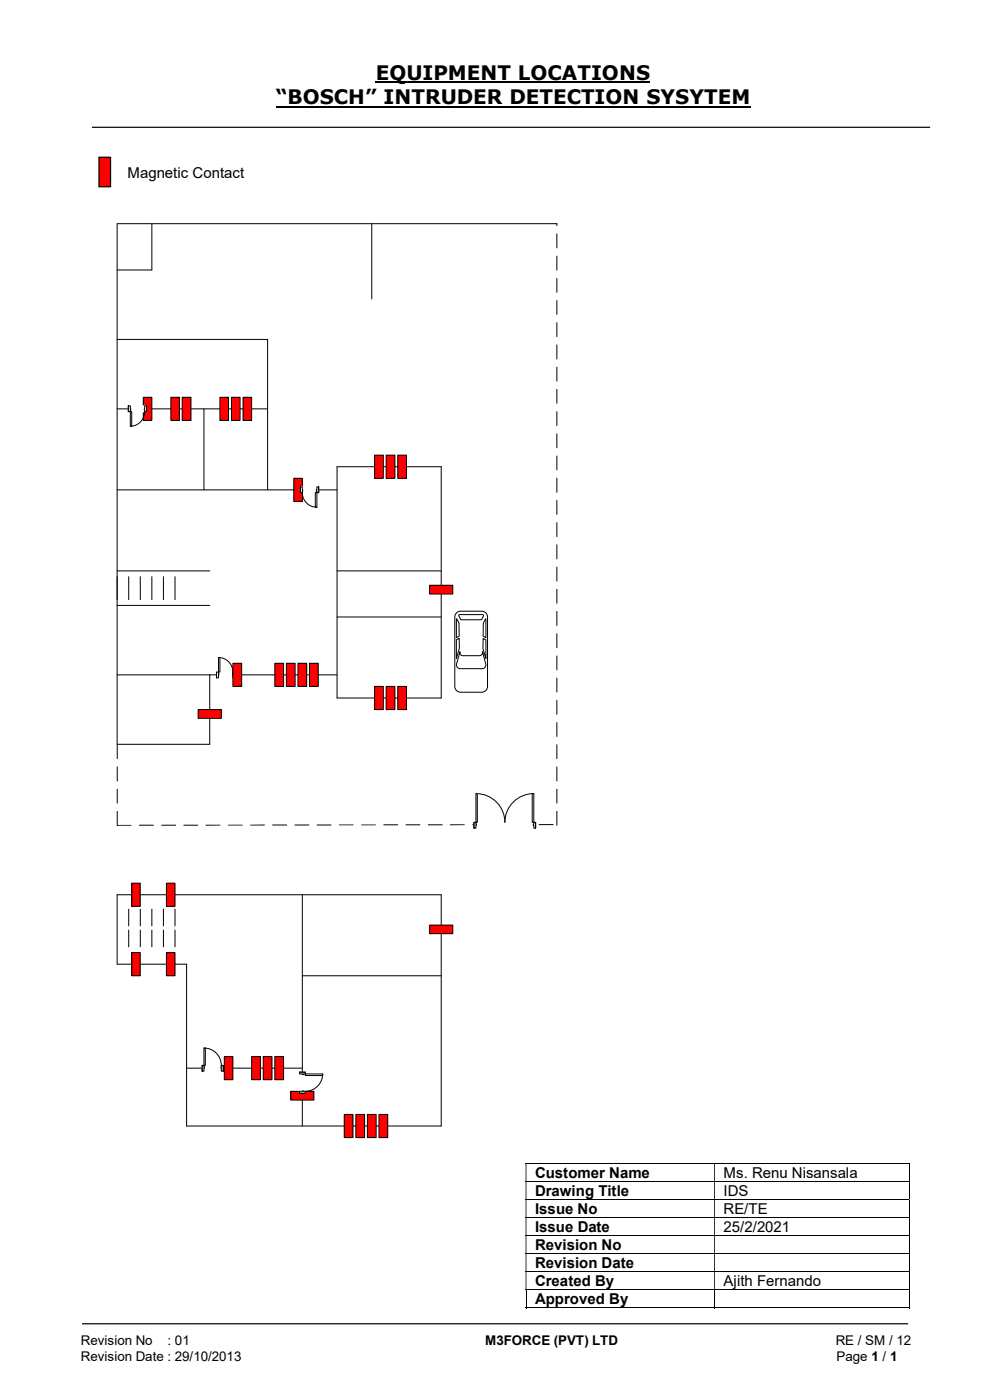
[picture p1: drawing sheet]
<svg xmlns="http://www.w3.org/2000/svg" width="210mm" height="297mm" viewBox="0 0 210 297" stroke-linecap="round" stroke-linejoin="round" font-family="sans-serif">
<path d="M79.7 17.5h58.2M58.5 22.6h100.7" fill="none" stroke="#000" stroke-width=".42"/>
<path d="M19.5 27h177.8M17.4 280.8h175.3" fill="none" stroke="#000" stroke-width=".25"/>
<g fill="none" stroke="#000" stroke-width=".21">
<path d="M111.5 246.8h81.3M111.5 250.7h81.3M111.5 254.5h81.3M111.5 258.3h81.3M192.9 246.9v3.7M192.9 250.7v3.7M192.9 254.6v3.6M192.9 258.4v3.6M111.5 262.1h81.3M111.5 265.9h81.3M111.5 269.8h81.3M111.5 273.6h81.3"/>
<path d="M111.5 277.5h40M111.6 273.7v3.8M151.6 273.7v3.8M151.7 277.5h41.1M192.9 262.2v3.7M192.9 266v3.7M192.9 269.9v3.6M192.9 273.7v3.8"/>
</g>
<g fill="#000">
<path d="M192.8 246.7h.2v.2h-.2zM111.5 246.9h.2v3.7h-.2zM151.5 246.9h.2v3.7h-.2z" fill-rule="evenodd"/>
<path d="M192.8 250.6h.2v.1h-.2zM111.5 250.7h.2v3.7h-.2zM151.5 250.7h.2v3.7h-.2z" fill-rule="evenodd"/>
<path d="M192.8 254.4h.2v.2h-.2zM111.5 254.6h.2v3.6h-.2zM151.5 254.6h.2v3.6h-.2z" fill-rule="evenodd"/>
<path d="M192.8 258.2h.2v.2h-.2zM111.5 258.4h.2v3.6h-.2zM151.5 258.4h.2v3.6h-.2z" fill-rule="evenodd"/>
<path d="M192.8 262h.2v.2h-.2zM111.5 262.2h.2v3.7h-.2zM151.5 262.2h.2v3.7h-.2z" fill-rule="evenodd"/>
<path d="M192.8 265.9h.2v.1h-.2zM111.5 266h.2v3.7h-.2zM151.5 266h.2v3.7h-.2z" fill-rule="evenodd"/>
<path d="M192.8 269.7h.2v.2h-.2zM111.5 269.9h.2v3.6h-.2zM151.5 269.9h.2v3.6h-.2z" fill-rule="evenodd"/>
</g>
<path d="M192.8 273.5h.2v.2h-.2zM192.8 277.4h.2v.1h-.2z" fill="#000"/>
<path d="M21 33.4h2.5v6.2h-2.5z" fill="#f00"/>
<path d="M21 33.4h2.5v6.2h-2.5z" fill="none" stroke="#000" stroke-width=".25"/>
<g fill="#000">
<path d="M24.8 172.1h.2v3l-.2 .1zM24.8 167.4h.2v3l-.2 .1zM24.8 162.6l.2 .1v3l-.2 .1zM24.8 157.9l.2 .1v3h-.2z"/>
<path d="M24.8 175l3.1 .1-3.1 .1zM29.5 175h3l.1 .1-3 .1zM34.2 175h3.1v.2h-3zM38.9 175h3.1v.2h-3zM43.6 175h3.2l-3.1 .2zM48.4 175h3.1l-3.1 .1zM53.1 175l3-.1 .1 .1-3.1 .1zM57.8 175l3-.1 .1 .1-3 .1zM62.5 175h3.1l-.1 .1h-2.9zM67.2 174.9l3.1 .1-.1 .1h-2.9zM71.9 174.9l3.1 .1-3 .1zM76.6 174.9l3.2 .1-3.1 .1zM81.3 174.9h3.1l.1 .1-3.1 .1zM86.1 174.9l3.1 .1-.1 .1h-3zM90.8 174.9l3.1 .1-.1 .1h-3zM95.5 174.9l3.1 .1-3.1 .1zM100.2 174.9l3.1 .1h-3zM104.9 174.9l3-.1 .1 .2h-3zM109.6 174.9l3-.1 .1 .2h-3zM114.3 174.9h3.1l-.1 .1h-2.9z"/>
<path d="M118.1 172.1h.1v3.1l-.2-.1zM118.1 167.4h.1v3.1l-.2-.1zM118.1 162.6l.1 .1v3.1l-.2-.1zM118.1 157.9l.1 .1v3h-.2zM118.1 153.2l.1 .1v3h-.2zM118.1 148.5l.1 .1v3l-.2-.1zM118.1 143.8l.1 .1v3l-.2-.1zM118.1 139.1h.1v3.1l-.2-.1zM118.1 134.4l.1 .1v3l-.2-.1zM118.1 129.7l.1 .1v3l-.2-.1zM118.1 125h.1v3.1l-.2-.1zM118.1 120.3h.1v3.1l-.2-.1zM118.1 115.5l.1 .1v3.1l-.2-.2zM118.1 110.8l.1 .1v3l-.2-.1zM118.1 106.1l.1 .1v3l-.2-.1zM118.1 101.4l.1 .1v3l-.2-.1zM118.1 96.7h.1v3.1l-.2-.1zM118.1 92h.1v3.1l-.2-.1zM118.1 87.3h.1v3.1l-.2-.1zM118.1 82.5l.1 .1v3h-.2zM118.1 77.8l.1 .1v3h-.2zM118.1 73.1l.1 .1v3l-.2-.1zM118.1 68.4l.1 .1v3l-.2-.1zM118.1 63.7l.1 .1v3l-.2-.1zM118.1 59l.1 .1v3l-.2-.1zM118.1 54.3l.1 .1v3l-.2-.1zM118.1 49.6h.1v3.1l-.2-.1zM118.1 47.4l.1 .1v.5l-.2-.1z"/>
</g>
<g fill="none" stroke="#000" stroke-width=".21">
<path d="M24.8 47.5v110.4h19.7v-14.7M24.8 47.5h93.4M32.2 47.5v9.8h-7.4M78.9 47.5v15.9M24.8 72h32v31.9M24.8 86.7h32M43.3 86.7v17.2M71.5 99h22.1v49.1h-22.1zM24.8 103.9h46.7M24.8 128.4h19.7M24.8 121.1h19.7M27.3 122.3v4.9"/>
<path d="M29.8 122.3v4.9M32.2 122.3v4.9M34.7 122.3v4.9M37.1 122.3v4.9M71.5 121.1h22.1M71.5 130.9h22.1M24.8 143.2h46.7M24.8 189.8h68.8v49.1h-54v-34.3h-14.8zM27.3 192.9v3.5M27.3 197.3v3.6M29.8 192.9v3.5M29.8 197.3v3.6"/>
<path d="M32.2 192.9v3.5M32.2 197.3v3.6M34.7 192.9v3.5M34.7 197.3v3.6M37.1 192.9v3.5M37.1 197.3v3.6M64.1 189.8v49.1M64.1 207h29.5M39.6 226.6h24.5"/>
</g>
<path d="M96.7 130.2l.6-.5h.4h4.5a1.23 1.23 0 0 1 1.2 1.2v14.7a1.23 1.23 0 0 1-1.2 1.3h-4.5a1.23 1.23 0 0 1-1.2-1.3v-14.7z" fill-rule="evenodd" fill="#fff"/>
<path d="M96.7 130.2l.6-.5h.4h4.5a1.23 1.23 0 0 1 1.2 1.2v14.7a1.23 1.23 0 0 1-1.2 1.3h-4.5a1.23 1.23 0 0 1-1.2-1.3v-14.7z" fill="none" stroke="#000" stroke-width=".21"/>
<path d="M97.6 138.3a.69 .69 0 0 0 .8 .8h3.2a.73 .73 0 0 0 .8-.8l.7 2.7a.81 .81 0 0 1-.8 .9h-4.7a.81 .81 0 0 1-.8-.9zM96.8 135.7l.6-.3 .1 2.1-.7 2.2zM96.8 131.3l.6 .9v2.8l-.6 .3zM97.3 130.5l.2-.1h4.9l.2 .2-.4 .9h-4.5zM103 131.3l.1 4-.6-.3v-2.8zM102.5 135.5l.6 .3v3.9l-.7-2.1z" fill-rule="evenodd" fill="#fff"/>
<path d="M96.8 135.7l.6-.3 .1 2.1-.7 2.2zM96.8 131.3l.6 .9v2.8l-.6 .3zM97.3 130.5l.2-.1h4.9l.2 .2-.4 .9h-4.5zM97.6 138.3a.69 .69 0 0 0 .8 .8h3.2a.73 .73 0 0 0 .8-.8l.7 2.7a.81 .81 0 0 1-.8 .9h-4.7a.81 .81 0 0 1-.8-.9zM102.5 135.5l.6 .3v3.9l-.7-2.1zM103 131.3l.1 4-.6-.3v-2.8z" fill="none" stroke="#000" stroke-width=".21"/>
<path d="M100.5 174.5h13.1v1.2h-13.1z" fill="#fff"/>
<path d="M100.5 174.5h13.1v1.2h-13.1z" fill="none" stroke="#fff" stroke-width=".21"/>
<path d="M113.2 174.5v1.2h.4v-1.2zM100.5 174.5h.5v1.2h-.5z" fill-rule="evenodd" fill="#fff"/>
<path d="M101 174.8v-.3h-.5v1.2h.5v-.6M113.2 174.8v-.3h.4v1.2h-.4v-.6" fill="none" stroke="#000" stroke-width=".21"/>
<path d="M113.1 174.8v.3h.1v-.3zM101 174.8v.3z" fill-rule="evenodd" fill="#fff"/>
<path d="M100.5 174.5v1.2M101 174.8v.3M101 168.4a6.1 6.1 0 0 1 6.1 6.1 6.1 6.1 0 0 1 6.1-6.1M113.2 174.8h-.1v.3h.1M113.6 174.5v1.2" fill="none" stroke="#000" stroke-width=".21"/>
<path d="M101 168.4h.3v6.1h-.3z" fill="#fff"/>
<path d="M101 168.4h.3v6.1h-.3z" fill="none" stroke="#000" stroke-width=".21"/>
<path d="M112.9 168.4h.3v6.1h-.3z" fill="#fff"/>
<path d="M112.9 168.4h.3v6.1h-.3z" fill="none" stroke="#000" stroke-width=".21"/>
<path d="M45.9 142.5h3.9v1.3h-3.9z" fill="#fff"/>
<path d="M45.9 142.5h3.9v1.3h-3.9z" fill="none" stroke="#fff" stroke-width=".21"/>
<path d="M45.9 142.6h.5v1.2h-.5zM49.4 142.6v1.2h.4v-1.2z" fill-rule="evenodd" fill="#fff"/>
<path d="M46.4 142.9v-.3h-.5v1.2h.5v-.6M49.4 142.9v-.3h.4v1.2h-.4v-.6" fill="none" stroke="#000" stroke-width=".21"/>
<path d="M46.4 142.9v.3zM49.3 142.9l.1 .3z" fill-rule="evenodd" fill="#fff"/>
<path d="M46.4 139.5a3.1 3.1 0 0 1 3 3.1M45.9 142.6v1.2M46.4 142.9v.3M49.4 142.9v.3M49.8 142.6v1.2" fill="none" stroke="#000" stroke-width=".21"/>
<path d="M46.4 139.5h.3v3.1h-.3z" fill="#fff"/>
<path d="M46.4 139.5h.3v3.1h-.3z" fill="none" stroke="#000" stroke-width=".21"/>
<path d="M81.9 145.6h1.9v4.9h-1.9z" fill="#f00"/>
<path d="M81.9 145.6h1.9v4.9h-1.9z" fill="none" stroke="#000" stroke-width=".21"/>
<path d="M79.5 145.6h1.8v4.9h-1.8z" fill="#f00"/>
<path d="M79.5 145.6h1.8v4.9h-1.8z" fill="none" stroke="#000" stroke-width=".21"/>
<path d="M84.4 96.6h1.8v4.9h-1.8z" fill="#f00"/>
<path d="M84.4 96.6h1.8v4.9h-1.8z" fill="none" stroke="#000" stroke-width=".21"/>
<path d="M81.9 96.6h1.9v4.9h-1.9z" fill="#f00"/>
<path d="M81.9 96.6h1.9v4.9h-1.9z" fill="none" stroke="#000" stroke-width=".21"/>
<path d="M79.5 96.6h1.8v4.9h-1.8z" fill="#f00"/>
<path d="M79.5 96.6h1.8v4.9h-1.8z" fill="none" stroke="#000" stroke-width=".21"/>
<path d="M62.3 101.5h1.8v4.9h-1.8z" fill="#f00"/>
<path d="M62.3 101.5h1.8v4.9h-1.8z" fill="none" stroke="#000" stroke-width=".21"/>
<path d="M51.6 84.3h1.8v4.9h-1.8z" fill="#f00"/>
<path d="M51.6 84.3h1.8v4.9h-1.8z" fill="none" stroke="#000" stroke-width=".21"/>
<path d="M49.1 84.3h1.8v4.9h-1.8z" fill="#f00"/>
<path d="M49.1 84.3h1.8v4.9h-1.8z" fill="none" stroke="#000" stroke-width=".21"/>
<path d="M46.7 84.3h1.8v4.9h-1.8z" fill="#f00"/>
<path d="M46.7 84.3h1.8v4.9h-1.8z" fill="none" stroke="#000" stroke-width=".21"/>
<path d="M38.7 84.3h1.8v4.9h-1.8z" fill="#f00"/>
<path d="M38.7 84.3h1.8v4.9h-1.8z" fill="none" stroke="#000" stroke-width=".21"/>
<path d="M49.4 140.7h1.9v4.9h-1.9z" fill="#f00"/>
<path d="M49.4 140.7h1.9v4.9h-1.9z" fill="none" stroke="#000" stroke-width=".21"/>
<path d="M36.2 84.3h1.9v4.9h-1.9z" fill="#f00"/>
<path d="M36.2 84.3h1.9v4.9h-1.9z" fill="none" stroke="#000" stroke-width=".21"/>
<path d="M65.7 140.7h1.8v4.9h-1.8z" fill="#f00"/>
<path d="M65.7 140.7h1.8v4.9h-1.8z" fill="none" stroke="#000" stroke-width=".21"/>
<path d="M30.4 84.3h1.8v4.9h-1.8z" fill="#f00"/>
<path d="M30.4 84.3h1.8v4.9h-1.8z" fill="none" stroke="#000" stroke-width=".21"/>
<path d="M63.2 140.7h1.9v4.9h-1.9z" fill="#f00"/>
<path d="M63.2 140.7h1.9v4.9h-1.9z" fill="none" stroke="#000" stroke-width=".21"/>
<path d="M60.7 140.7h1.9v4.9h-1.9z" fill="#f00"/>
<path d="M60.7 140.7h1.9v4.9h-1.9z" fill="none" stroke="#000" stroke-width=".21"/>
<path d="M58.3 140.7h1.9v4.9h-1.9z" fill="#f00"/>
<path d="M58.3 140.7h1.9v4.9h-1.9z" fill="none" stroke="#000" stroke-width=".21"/>
<path d="M84.4 145.6h1.8v4.9h-1.8z" fill="#f00"/>
<path d="M84.4 145.6h1.8v4.9h-1.8z" fill="none" stroke="#000" stroke-width=".21"/>
<path d="M91.1 124.2h5v1.8h-5z" fill="#f00"/>
<path d="M91.1 124.2h5v1.8h-5z" fill="none" stroke="#000" stroke-width=".21"/>
<path d="M42 150.5h4.9v1.9h-4.9z" fill="#f00"/>
<path d="M42 150.5h4.9v1.9h-4.9z" fill="none" stroke="#000" stroke-width=".21"/>
<path d="M35.3 202.1h1.8v4.9h-1.8z" fill="#f00"/>
<path d="M35.3 202.1h1.8v4.9h-1.8z" fill="none" stroke="#000" stroke-width=".21"/>
<path d="M27.9 202.1h1.9v4.9h-1.9z" fill="#f00"/>
<path d="M27.9 202.1h1.9v4.9h-1.9z" fill="none" stroke="#000" stroke-width=".21"/>
<path d="M35.3 187.4h1.8v4.9h-1.8z" fill="#f00"/>
<path d="M35.3 187.4h1.8v4.9h-1.8z" fill="none" stroke="#000" stroke-width=".21"/>
<path d="M27.9 187.4h1.9v4.9h-1.9z" fill="#f00"/>
<path d="M27.9 187.4h1.9v4.9h-1.9z" fill="none" stroke="#000" stroke-width=".21"/>
<path d="M91.1 196.3h5v1.8h-5z" fill="#f00"/>
<path d="M91.1 196.3h5v1.8h-5z" fill="none" stroke="#000" stroke-width=".21"/>
<path d="M80.4 236.4h1.9v4.9h-1.9z" fill="#f00"/>
<path d="M80.4 236.4h1.9v4.9h-1.9z" fill="none" stroke="#000" stroke-width=".21"/>
<path d="M77.9 236.4h1.9v4.9h-1.9z" fill="#f00"/>
<path d="M77.9 236.4h1.9v4.9h-1.9z" fill="none" stroke="#000" stroke-width=".21"/>
<path d="M75.5 236.4h1.8v4.9h-1.8z" fill="#f00"/>
<path d="M75.5 236.4h1.8v4.9h-1.8z" fill="none" stroke="#000" stroke-width=".21"/>
<path d="M73 236.4h1.9v4.9h-1.9z" fill="#f00"/>
<path d="M73 236.4h1.9v4.9h-1.9z" fill="none" stroke="#000" stroke-width=".21"/>
<path d="M58.3 224.2h1.9v4.9h-1.9z" fill="#f00"/>
<path d="M58.3 224.2h1.9v4.9h-1.9z" fill="none" stroke="#000" stroke-width=".21"/>
<path d="M55.8 224.2h1.9v4.9h-1.9z" fill="#f00"/>
<path d="M55.8 224.2h1.9v4.9h-1.9z" fill="none" stroke="#000" stroke-width=".21"/>
<path d="M53.4 224.2h1.8v4.9h-1.8z" fill="#f00"/>
<path d="M53.4 224.2h1.8v4.9h-1.8z" fill="none" stroke="#000" stroke-width=".21"/>
<path d="M47.6 224.2h1.8v4.9h-1.8z" fill="#f00"/>
<path d="M47.6 224.2h1.8v4.9h-1.8z" fill="none" stroke="#000" stroke-width=".21"/>
<path d="M61.7 231.5h4.9v1.9h-4.9z" fill="#f00"/>
<path d="M61.7 231.5h4.9v1.9h-4.9z" fill="none" stroke="#000" stroke-width=".21"/>
<path d="M27.2 86.1h3.9v1.3h-3.9z" fill="#fff"/>
<path d="M27.2 86.1h3.9v1.3h-3.9z" fill="none" stroke="#fff" stroke-width=".21"/>
<path d="M27.2 86.1v1.2h.4v-1.2zM30.7 86.1h.4v1.2h-.4z" fill-rule="evenodd" fill="#fff"/>
<path d="M27.6 86.7v-.6h-.4v1.2h.4v-.3M30.7 86.7v-.6h.4v1.2h-.4v-.3" fill="none" stroke="#000" stroke-width=".21"/>
<path d="M27.6 86.7l.1 .3zM30.6 86.7l.1 .3z" fill-rule="evenodd" fill="#fff"/>
<path d="M27.2 86.1v1.2M27.6 86.7v.3M30.7 87.3a3.1 3.1 0 0 1-3.1 3.1M30.7 86.7v.3M31.1 86.1v1.2" fill="none" stroke="#000" stroke-width=".21"/>
<path d="M27.6 87.3h.3v3.1h-.3z" fill="#fff"/>
<path d="M27.6 87.3h.3v3.1h-.3z" fill="none" stroke="#000" stroke-width=".21"/>
<path d="M63.7 103.3h3.9v1.3h-3.9z" fill="#fff"/>
<path d="M63.7 103.3h3.9v1.3h-3.9z" fill="none" stroke="#fff" stroke-width=".21"/>
<path d="M67.2 103.3h.4v1.2h-.4zM63.7 103.3v1.2h.4v-1.2z" fill-rule="evenodd" fill="#fff"/>
<path d="M64.1 103.9v-.6h-.4v1.2h.4v-.3M67.2 103.9v-.6h.4v1.2h-.4v-.3" fill="none" stroke="#000" stroke-width=".21"/>
<path d="M67.1 103.9h.1v.3h-.1zM64.1 103.9l.1 .3z" fill-rule="evenodd" fill="#fff"/>
<path d="M63.7 103.3v1.2M64.1 104.5a3.1 3.1 0 0 0 3.1 3.1M64.1 103.9v.3M67.2 103.9h-.1v.3h.1M67.6 103.3v1.2" fill="none" stroke="#000" stroke-width=".21"/>
<path d="M66.9 104.5h.3v3.1h-.3z" fill="#fff"/>
<path d="M66.9 104.5h.3v3.1h-.3z" fill="none" stroke="#000" stroke-width=".21"/>
<path d="M42.9 226h4.5v1.3h-4.5z" fill="#fff"/>
<path d="M42.9 226h4.5v1.3h-4.5z" fill="none" stroke="#fff" stroke-width=".21"/>
<path d="M42.9 226h.4v1.2h-.4zM46.9 226v1.2h.5v-1.2z" fill-rule="evenodd" fill="#fff"/>
<path d="M43.3 226.3v-.3h-.4v1.2h.4v-.6M46.9 226.3v-.3h.5v1.2h-.5v-.6" fill="none" stroke="#000" stroke-width=".21"/>
<path d="M43.3 226.3h.1v.3h-.1zM46.9 226.3v.3z" fill-rule="evenodd" fill="#fff"/>
<path d="M42.9 226v1.2M43.3 226.3h.1v.3h-.1M43.3 222.3a3.7 3.7 0 0 1 3.6 3.7M46.9 226.3v.3M47.4 226v1.2" fill="none" stroke="#000" stroke-width=".21"/>
<path d="M43.3 222.3h.3v3.7h-.3z" fill="#fff"/>
<path d="M43.3 222.3h.3v3.7h-.3z" fill="none" stroke="#000" stroke-width=".21"/>
<path d="M63.5 227.5h1.3v4.4h-1.3z" fill="#fff"/>
<path d="M63.5 227.5h1.3v4.4h-1.3z" fill="none" stroke="#fff" stroke-width=".21"/>
<path d="M63.5 227.5h1.3v.3h-1.3zM63.5 231.5v.4h1.3v-.4z" fill-rule="evenodd" fill="#fff"/>
<path d="M64.1 227.8h-.6v-.3h1.3v.3h-.4M64.1 231.5h-.6v.4h1.3v-.4h-.4" fill="none" stroke="#000" stroke-width=".21"/>
<path d="M64.1 227.8h.3v.2h-.3zM64.1 231.4l.3 .1z" fill-rule="evenodd" fill="#fff"/>
<path d="M63.5 227.5h1.3M63.5 231.9h1.3M64.1 227.8v.2h.3v-.2M64.1 231.5h.3M68.5 227.8a3.7 3.7 0 0 1-3.7 3.7" fill="none" stroke="#000" stroke-width=".21"/>
<path d="M64.8 227.8h3.7v.4h-3.7z" fill="#fff"/>
<path d="M64.8 227.8h3.7v.4h-3.7z" fill="none" stroke="#000" stroke-width=".21"/>
<g font-size="4.2">
<text x="79.7" y="17">EQUIPMENT LOCATIONS</text>
<text x="58.5" y="22.1">“BOSCH” INTRUDER DETECTION SYSYTEM</text>
</g>
<g font-size="3.2">
<text x="27.1" y="37.7">Magnetic Contact</text>
<text x="113.5" y="249.9">Customer Name</text>
<text x="153.5" y="249.9">Ms. Renu Nisansala</text>
<text x="113.5" y="253.7">Drawing Title</text>
<text x="113.5" y="257.5">Issue No</text>
<text x="153.5" y="253.7">IDS</text>
<text x="153.5" y="257.5">RE/TE</text>
<text x="113.5" y="261.4">Issue Date</text>
<text x="153.5" y="261.4">25/2/2021</text>
<text x="113.5" y="265.2">Revision No</text>
<text x="113.5" y="269">Revision Date</text>
<text x="113.5" y="272.8">Created By</text>
<text x="153.5" y="272.8">Ajith Fernando</text>
<text x="113.5" y="276.6">Approved By</text>
</g>
<g font-size="2.8">
<text x="17.1" y="285.4">Revision No</text>
<text x="35.5" y="285.4">: 01</text>
<text x="102.9" y="285.4">M3FORCE (PVT) LTD</text>
<text x="177.3" y="285.4">RE / SM / 12</text>
<text x="17.1" y="288.7">Revision Date : 29/10/2013</text>
<text x="177.5" y="288.7">Page 1 / 1</text>
</g>
</svg>
